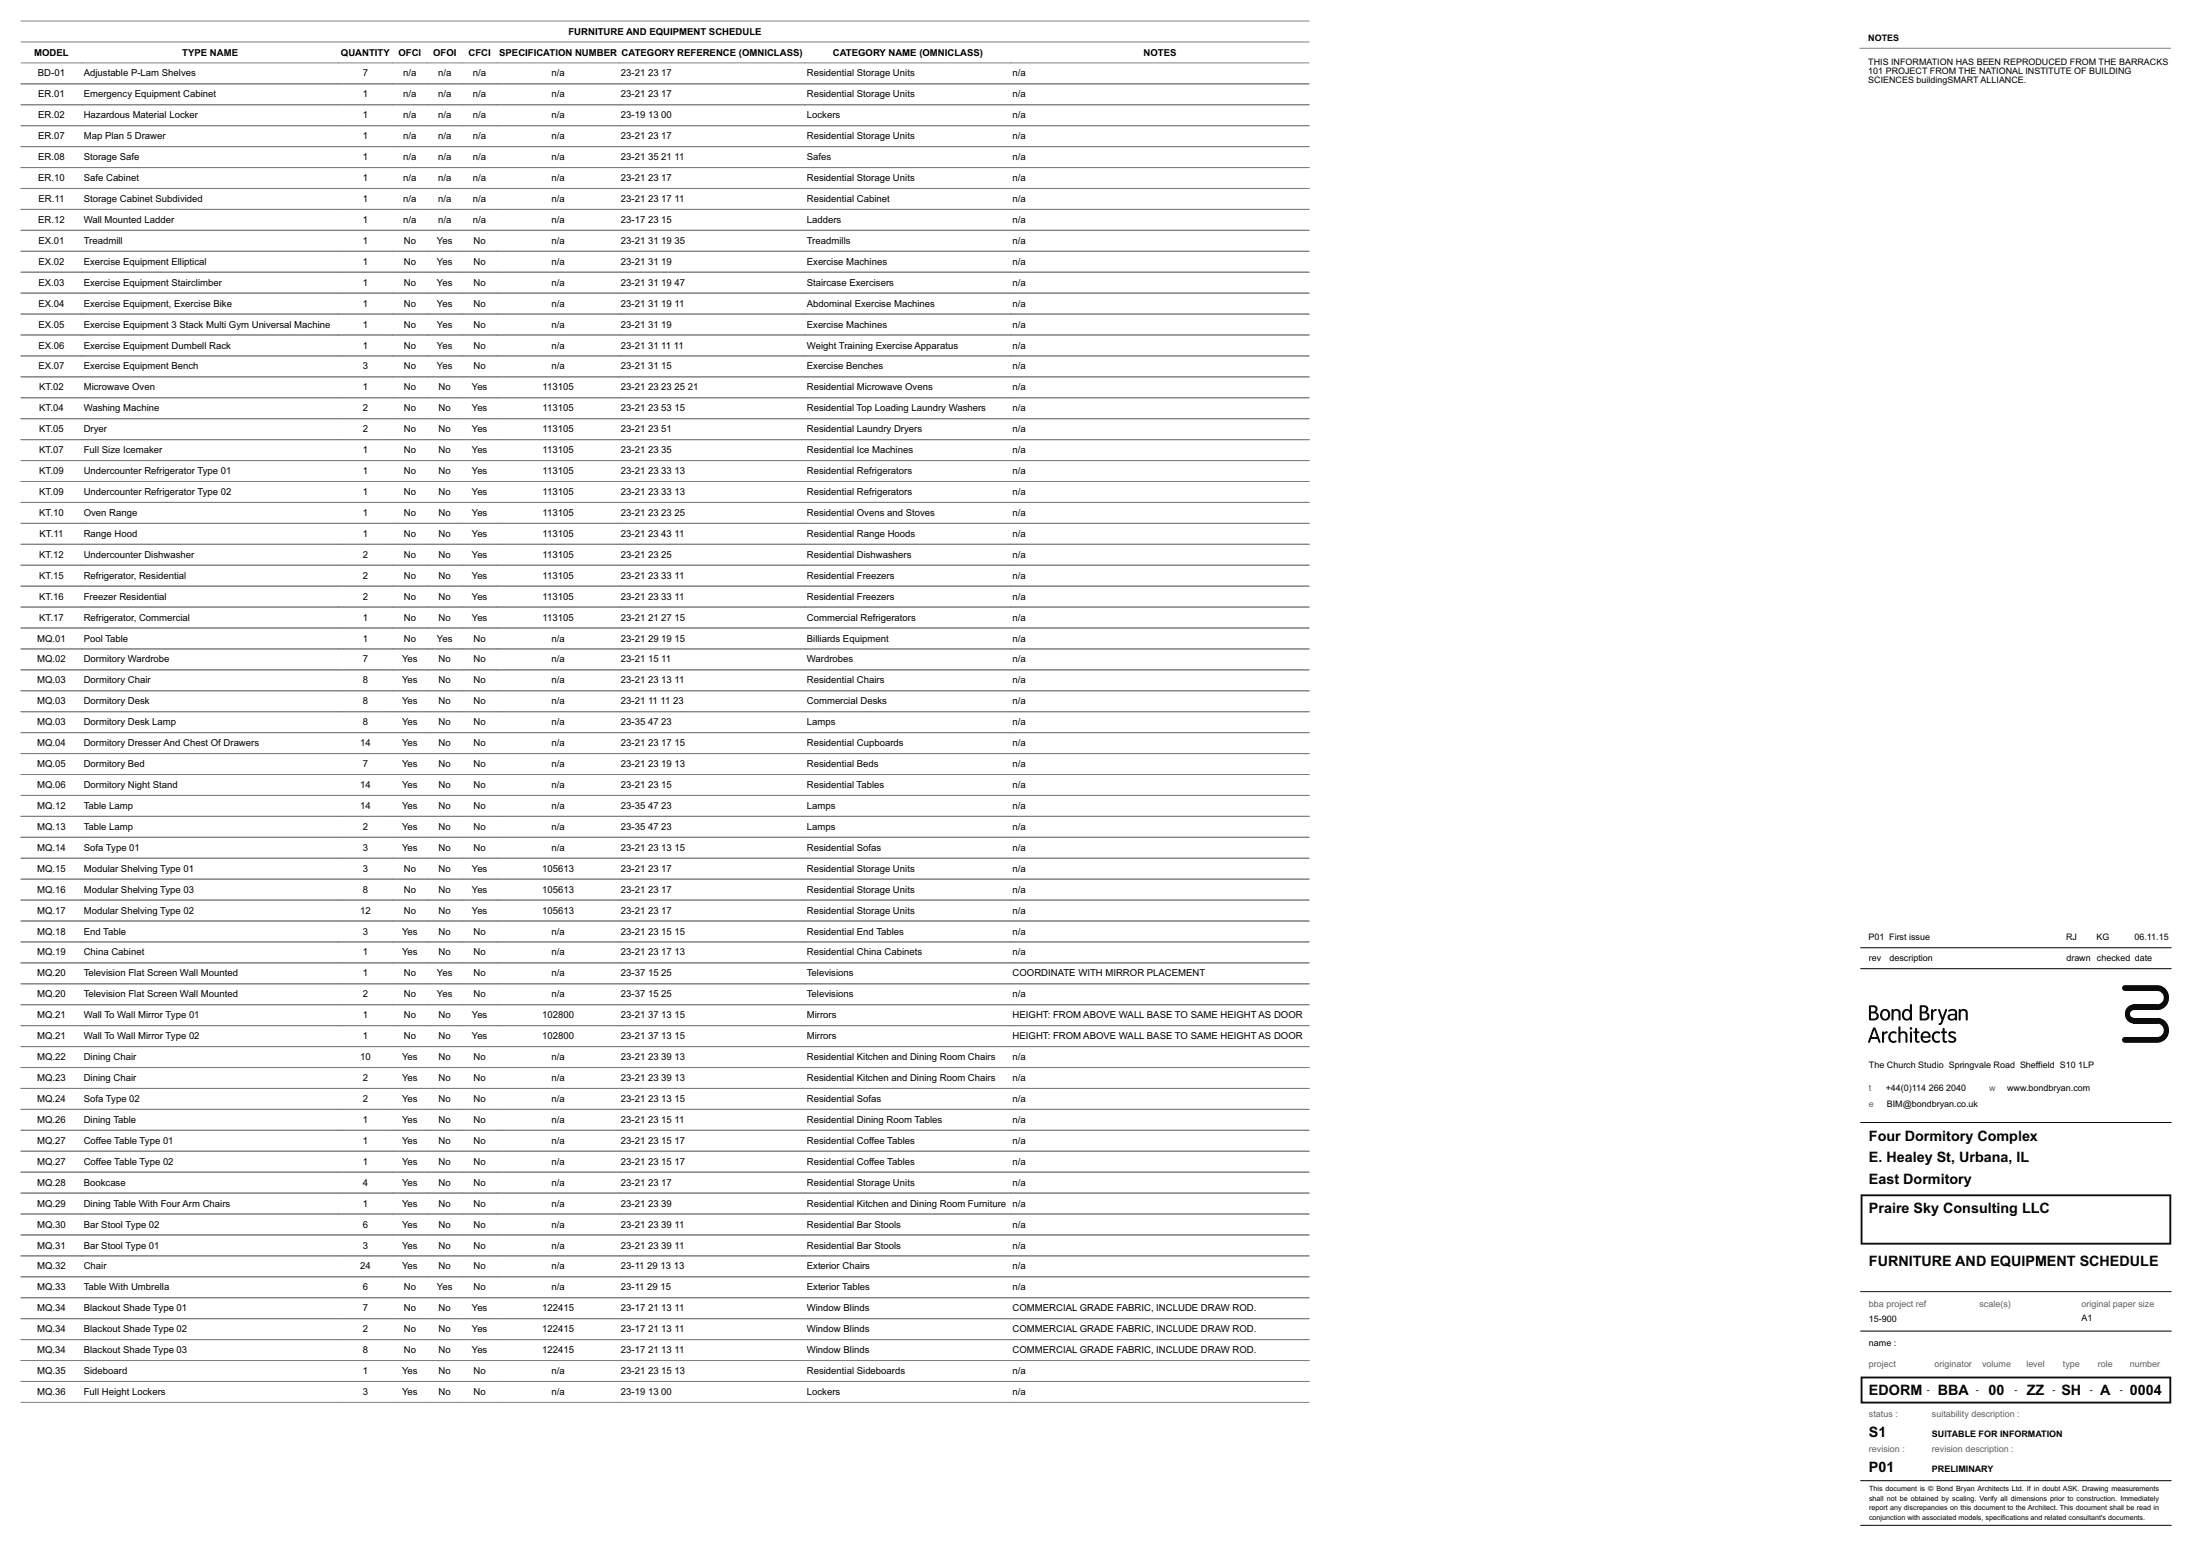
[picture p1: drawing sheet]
<svg xmlns="http://www.w3.org/2000/svg" width="841mm" height="594mm" viewBox="0 0 841 594" stroke-linecap="round" stroke-linejoin="round" font-family="sans-serif">
<g fill="#000">
<path d="M811.7 376.7l13.2-.1v2.2h-12.7a1.11 1.11 0 0 1-1-.9 1.11 1.11 0 0 1 .5-1.2z" fill-rule="evenodd"/>
<path d="M824.9 376.6a4.8 4.8 0 0 1 4.3 4.7 4.8 4.8 0 0 1-4.3 4.8v-2.2a2.59 2.59 0 0 0 2.3-2.6 2.59 2.59 0 0 0-2.3-2.5z" fill-rule="evenodd"/>
<path d="M714.5 384.4l1.8-.1 .9 .3 .5 .9-.2 1.1a.31 .31 0 0 0-.4 .3 .31 .31 0 0 0 .4 .2l.7 1.1-.5 1.4-1.1 .4-2-.1zM715.2 385l.1 1.7 1.4-.3 .3-.6-.3-.6zM715.2 387.4l.1 1.9h1.3l.6-.3 .2-.7-.3-.7z" fill-rule="evenodd"/>
<path d="M716.1 392.9l.5-.2 .4 .4 1.8 4.9-.1 .6-.5-.1-.6-1.4h-2.3l-.5 1.4-.7-.1zM716.5 393.7l-1 2.7h1.9z" fill-rule="evenodd"/>
<path d="M719.6 394.3h.4l.3 .5 .7-.6 .6 .3-.1 .4-1.3 .7v2.6l-.3 .4-.4-.4z" fill-rule="evenodd"/>
<path d="M719.4 386.2a2.16 2.16 0 0 1 3.1 .9 2.16 2.16 0 0 1-1.4 3 2.24 2.24 0 0 1-2.3-1.4 2.24 2.24 0 0 1 .6-2.5zM719.9 386.6l-.4 1 .1 1.1 .6 .6 .8 .1 .7-.9-.1-1.4-.7-.7z" fill-rule="evenodd"/>
<path d="M723.2 385.8l.5-.1 .1 .5 .6-.5h.9l1 .6 .2 .9-.1 2.8-.6-.2-.1-2.9-.9-.6-.9 .7-.1 2.9-.6 .1z" fill-rule="evenodd"/>
<path d="M722.5 394.8l1.2-.6 1.3 .4-.3 .5-1.3-.1-.7 .9v1l.4 .7 1.9 .3-.2 .5-1 .2a2.27 2.27 0 0 1-1.9-1.5 2.27 2.27 0 0 1 .6-2.3z" fill-rule="evenodd"/>
<path d="M725.8 392.4l.7 .2v2.1l1.3-.5 1.2 .8 .2 3.1-.2 .5-.6-.3-.1-2.9-.8-.5-.9 .5-.1 2.9-.3 .3-.4-.2z" fill-rule="evenodd"/>
<path d="M727.7 386.2l1.3-.5 1.1 .5v-2.2l.3-.2 .4 .1v5.9l-.5 .3-.2-.6-1.1 .6a2.31 2.31 0 0 1-1.9-1.6 2.31 2.31 0 0 1 .6-2.3zM728.3 386.6l-.4 .9 .1 1.2 .5 .6 .8 .1 .7-.9v-1.4l-.7-.7z" fill-rule="evenodd"/>
<path d="M730.2 394.3l.5-.1 .2 .4v3.6l-.4 .4-.4-.4z" fill-rule="evenodd"/>
<path d="M732.2 393l.6 .1 .1 1.1 .9 .3-.2 .4-.7 .1v2.7l1 .4-.4 .5-1-.1-.4-.6v-3l-.7-.3 .7-.4z" fill-rule="evenodd"/>
<path d="M734 384.4l1.6-.1 1 .3 .5 .9-.2 1.1a.31 .31 0 0 0-.4 .3 .31 .31 0 0 0 .4 .2l.7 1.2-.5 1.3-1.1 .4-2-.1zM734.6 385v1.7l1.5-.3 .2-.6-.2-.6zM734.6 387.4l.1 1.9h1.3l.6-.3 .2-.7-.3-.7z" fill-rule="evenodd"/>
<path d="M734.9 394.7a1.77 1.77 0 0 1 2.3-.3 1.77 1.77 0 0 1 .5 2.3h-2.7l.3 .8 .6 .4 2-.4-.2 .6-1 .5a2.25 2.25 0 0 1-2.4-1.3 2.25 2.25 0 0 1 .6-2.6zM735.4 395.1l-.4 1h2.2l-.6-1.2-.6-.1z" fill-rule="evenodd"/>
<path d="M738.3 385.8h.5l.2 .5 .8-.6 .6 .3-.2 .4-1.2 .6v2.7l-.4 .4-.4-.4z" fill-rule="evenodd"/>
<path d="M739.1 394.8l1.2-.6 1.3 .4-.2 .5-1.4-.1-.6 .9-.1 1 .5 .7 1.8 .3-.2 .5-.9 .2a2.27 2.27 0 0 1-1.9-1.5 2.27 2.27 0 0 1 .5-2.3z" fill-rule="evenodd"/>
<path d="M740.9 385.8l.7 .1 1 2.9 1-2.9 .4-.2 .3 .3-1.8 5.1-.9 .7-.4-.1-.1-.4 .7-.4 .4-1.1z" fill-rule="evenodd"/>
<path d="M742.7 393l.6 .1 .1 1.1 .9 .3-.1 .4-.8 .1v2.7l1 .4-.4 .5-.9-.1-.5-.6v-3l-.6-.3 .6-.4z" fill-rule="evenodd"/>
<path d="M745.1 394.6l1.3-.4 1.3 .6-.3 .4-1.2-.4-.6 .5a.93 .93 0 0 0 1.1 .8 1.36 1.36 0 0 1 .9 1.9 1.36 1.36 0 0 1-2 .6l-.7-.3-.1-.6 1.6 .3 .6-.5a.92 .92 0 0 0-1.1-.9 1.18 1.18 0 0 1-1-.8 1.18 1.18 0 0 1 .2-1.2z" fill-rule="evenodd"/>
<path d="M744.9 386.1l1.6-.4 1.4 .5 .2 .8-.1 3h-.5l-.2-.4-.6 .4-1 .1-.9-.5-.3-.9 .4-.8 2.5-.4-.4-1-.9-.2-1.1 .4zM745.5 388.3l-.1 .9 .9 .3 .8-.5 .3-.9z" fill-rule="evenodd"/>
<path d="M748.9 385.8l.4-.1 .2 .5 .6-.5h.8l1 .6 .3 .9-.1 2.8-.7-.2v-2.9l-.9-.6-.9 .7-.1 2.9-.7 .1z" fill-rule="evenodd"/>
<path d="M811.7 396.6l13.2-.2v2.2h-12.7a1.11 1.11 0 0 1-1-.8 1.11 1.11 0 0 1 .5-1.2z" fill-rule="evenodd"/>
<path d="M815.7 389h9.2v2.3h-9.2z" fill-rule="evenodd"/>
<path d="M815.7 383.9h9.2v2.2h-9.2z" fill-rule="evenodd"/>
<path d="M813.2 385l.7-.6 1.8-.5v2.2a1.46 1.46 0 0 0-1.5 1.5 1.46 1.46 0 0 0 1.5 1.4v2.3a3.7 3.7 0 0 1-3.2-2.4 3.7 3.7 0 0 1 .7-3.9z" fill-rule="evenodd"/>
<path d="M824.9 389a4.8 4.8 0 0 1 4.3 4.8 4.8 4.8 0 0 1-4.3 4.8v-2.2a2.59 2.59 0 0 0 2.3-2.6 2.59 2.59 0 0 0-2.3-2.5z" fill-rule="evenodd"/>
<path d="M711.3 456.5h118.7v19.2h-118.7zM712 457.2v17.8h117.3v-17.8z" fill-rule="evenodd"/>
<path d="M711.3 526.2h118.7v10.3h-118.7zM712 526.9v8.9h117.3v-8.9z" fill-rule="evenodd"/>
<circle cx="730.5" cy="393.1" r=".48"/>
</g>
<g fill="#fff">
<path d="M714.4 479.1h113.3v6.3h-113.3z" fill-rule="evenodd"/>
<path d="M714.4 458.9h96.4v6.2h-96.4z" fill-rule="evenodd"/>
<path d="M714.4 431.1h113.3v6.3h-113.3z" fill-rule="evenodd"/>
<path d="M714.5 567.6h110.8v14.4h-110.8z" fill-rule="evenodd"/>
<path d="M714.4 405.2h86.1v3.9h-86.1z" fill-rule="evenodd"/>
<path d="M720.9 414h30.7v3.9h-30.7z" fill-rule="evenodd"/>
<path d="M721.3 419.9h93.1v3.9h-93.1z" fill-rule="evenodd"/>
<path d="M714.4 414h1v3.9h-1z" fill-rule="evenodd"/>
<path d="M767.3 414h32.8v3.9h-32.8z" fill-rule="evenodd"/>
<path d="M714.4 496.3h22v4h-22z" fill-rule="evenodd"/>
<path d="M760.4 414h2.5v3.9h-2.5z" fill-rule="evenodd"/>
<path d="M714.4 419.9h2v3.9h-2z" fill-rule="evenodd"/>
<path d="M714.4 511.4h10.5v3.9h-10.5z" fill-rule="evenodd"/>
<path d="M738.5 551.9h31.3v4h-31.3z" fill-rule="evenodd"/>
<path d="M738.5 538.5h33.6v3.9h-33.6z" fill-rule="evenodd"/>
<path d="M714.4 538.5h11.1v3.9h-11.1z" fill-rule="evenodd"/>
<path d="M714.4 551.9h13.8v4h-13.8z" fill-rule="evenodd"/>
<path d="M714.4 439.4h113.3v6.2h-113.3z" fill-rule="evenodd"/>
<path d="M714.4 447.6h113.3v6.3h-113.3z" fill-rule="evenodd"/>
<path d="M714.4 519.3h10.3v3.9h-10.3z" fill-rule="evenodd"/>
<path d="M739.5 519.3h14.3v3.9h-14.3z" fill-rule="evenodd"/>
<path d="M757.7 519.3h11.1v3.9h-11.1z" fill-rule="evenodd"/>
<path d="M774.6 519.3h7.1v3.9h-7.1z" fill-rule="evenodd"/>
<path d="M788.6 519.3h6.5v3.9h-6.5z" fill-rule="evenodd"/>
<path d="M814.1 519.3h11.7v3.9h-11.7z" fill-rule="evenodd"/>
<path d="M802 519.3h5.7v3.9h-5.7z" fill-rule="evenodd"/>
</g>
<path d="M711 18.4h118.7" fill="none" stroke="#7f7f7f" stroke-width=".38"/>
<path d="M711.3 370.3h118.7M711.3 362.3h118.7M711.3 429.1h118.7M711.3 493.7h118.7M711.3 508.8h118.7M711.3 566h118.7M711.3 583h118.7" fill="none" stroke="#000" stroke-width=".38"/>
<g fill="#fff">
<path d="M714.2 12.4h11.8v3.9h-11.8z" fill-rule="evenodd"/>
<path d="M714.2 21.8h114.7v10.6h-114.7z" fill-rule="evenodd"/>
<path d="M756.7 496.3h12v4h-12z" fill-rule="evenodd"/>
<path d="M714.4 502.3h10.7v3.9h-10.7z" fill-rule="evenodd"/>
<path d="M756.7 502.3h37.3v3.5h-37.3z" fill-rule="evenodd"/>
<path d="M814.1 528.2h12.2v6.3h-12.2z" fill-rule="evenodd"/>
<path d="M795.7 496.3h27.9v4h-27.9z" fill-rule="evenodd"/>
<path d="M740.7 528.2h11.9v6.3h-11.9z" fill-rule="evenodd"/>
<path d="M760.2 528.2h6.1v6.3h-6.1z" fill-rule="evenodd"/>
<path d="M774.8 528.2h6.7v6.3h-6.7z" fill-rule="evenodd"/>
<path d="M788 528.2h7.6v6.3h-7.6z" fill-rule="evenodd"/>
<path d="M714.4 544.2h6.8v6.3h-6.8z" fill-rule="evenodd"/>
<path d="M802.9 528.2h3.9v6.3h-3.9z" fill-rule="evenodd"/>
<path d="M795.7 502.3h4.2v3.5h-4.2z" fill-rule="evenodd"/>
<path d="M714.4 528.2h20.5v6.3h-20.5z" fill-rule="evenodd"/>
<path d="M714.4 364.5h4.8v3.5h-4.8z" fill-rule="evenodd"/>
<path d="M816.1 364.5h6.6v3.5h-6.6z" fill-rule="evenodd"/>
<path d="M722.3 364.5h65.1v3.5h-65.1z" fill-rule="evenodd"/>
<path d="M789.9 364.5h9.4v3.5h-9.4z" fill-rule="evenodd"/>
<path d="M801.6 364.5h12.8v3.5h-12.8z" fill-rule="evenodd"/>
<path d="M755.3 529.4h1.1v3.9h-1.1z" fill-rule="evenodd"/>
<path d="M784.6 529.4h1.1v3.9h-1.1z" fill-rule="evenodd"/>
<path d="M810.4 529.4h1.1v3.9h-1.1z" fill-rule="evenodd"/>
<path d="M798.8 529.4h1.2v3.9h-1.2z" fill-rule="evenodd"/>
<path d="M770.1 529.4h1.1v3.9h-1.1z" fill-rule="evenodd"/>
<path d="M736.5 529.4h1.2v3.9h-1.2z" fill-rule="evenodd"/>
</g>
<g fill="none" stroke="#7f7f7f" stroke-width=".38">
<path d="M8 16h492.4M8 8h492.4M8 24h492.4M8 32h492.4M8 40h492.4M8 48h492.4M8 56h492.4M8 64h492.4M8 72h492.4M8 80h492.4M8 88h492.4M8 96h492.4"/>
<path d="M8 104h492.4M8 112h492.4M8 120h492.4M8 128h492.4M8 136h492.4M8 144h492.4M8 152h492.4M8 160h492.4M8 168h492.4M8 176h492.4M8 184h492.4M8 192h492.4"/>
<path d="M8 200h492.4M8 208h492.4M8 216h492.4M8 224h492.4M8 232h492.4M8 240h492.4M8 248h492.4M8 256h492.4M8 264h492.4M8 272h492.4M8 280h492.4M8 288h492.4"/>
<path d="M8 296h492.4M8 304h492.4M8 312h492.4M8 320h492.4M8 328h492.4M8 336h492.4M8 344h492.4M8 352h492.4M8 360h492.4M8 368h492.4M8 376h492.4M8 384h492.4"/>
<path d="M8 392h492.4M8 400h492.4M8 408h492.4M8 416h492.4M8 424h492.4M8 432h492.4M8 440h492.4M8 448h492.4M8 456h492.4M8 464h492.4M8 472h492.4M8 480h492.4"/>
<path d="M8 488h492.4M8 496h492.4M8 504h492.4M8 512h492.4M8 520h492.4M8 528h492.4M8 536h492.4"/>
</g>
<g fill="#fff">
<path d="M714.3 356.5h6.1v3.5h-6.1z" fill-rule="evenodd"/>
<path d="M816 356.5h13v3.5h-13z" fill-rule="evenodd"/>
<path d="M722.2 356.5h65.1v3.5h-65.1z" fill-rule="evenodd"/>
<path d="M789.8 356.5h4.2v3.5h-4.2z" fill-rule="evenodd"/>
<path d="M801.5 356.5h4.9v3.5h-4.9z" fill-rule="evenodd"/>
</g>
<g font-size="5.5">
<text x="714.4" y="436">Four Dormitory Complex</text>
<text x="714.4" y="444.3">E. Healey St, Urbana, IL</text>
<text x="714.4" y="452.6">East Dormitory</text>
<text x="714.4" y="463.8">Praire Sky Consulting LLC</text>
<text x="714.4" y="484.1">FURNITURE AND EQUIPMENT SCHEDULE</text>
<text x="714.4" y="533.1">EDORM</text>
<text x="740.7" y="533.1">BBA</text>
<text x="760.2" y="533.1">00</text>
<text x="774.8" y="533.1">ZZ</text>
<text x="788" y="533.1">SH</text>
<text x="802.9" y="533.1">A</text>
<text x="814.1" y="533.1">0004</text>
<text x="714.4" y="549.1">S1</text>
<text x="714.4" y="562.6">P01</text>
</g>
<g font-size="3.7">
<text x="217.3" y="13.2">FURNITURE AND EQUIPMENT SCHEDULE</text>
<text x="13.1" y="21.2">MODEL</text>
<text x="69.7" y="21.2">TYPE NAME</text>
<text x="130.3" y="21.2">QUANTITY</text>
<text x="152.3" y="21.2">OFCI</text>
<text x="165.5" y="21.2">OFOI</text>
<text x="179.1" y="21.2">CFCI</text>
<text x="190.8" y="21.2">SPECIFICATION NUMBER CATEGORY REFERENCE (OMNICLASS)</text>
<text x="318.4" y="21.2">CATEGORY NAME (OMNICLASS)</text>
<text x="437.1" y="21.2">NOTES</text>
<text x="14.5" y="29.2">BD-01</text>
<text x="32" y="29.2">Adjustable P-Lam Shelves</text>
<text x="138.7" y="29.2">7</text>
<text x="154.1" y="29.2">n/a</text>
<text x="167.5" y="29.2">n/a</text>
<text x="180.8" y="29.2">n/a</text>
<text x="210.8" y="29.2">n/a</text>
<text x="237.4" y="29.2">23-21</text>
<text x="247.7" y="29.2">23</text>
<text x="252.8" y="29.2">17</text>
<text x="308.4" y="29.2">Residential Storage Units</text>
<text x="387.1" y="29.2">n/a</text>
<text x="14.6" y="37.2">ER.01</text>
<text x="32" y="37.2">Emergency Equipment Cabinet</text>
<text x="138.7" y="37.2">1</text>
<text x="154.1" y="37.2">n/a</text>
<text x="167.5" y="37.2">n/a</text>
<text x="180.8" y="37.2">n/a</text>
<text x="210.8" y="37.2">n/a</text>
<text x="237.4" y="37.2">23-21</text>
<text x="247.7" y="37.2">23</text>
<text x="252.8" y="37.2">17</text>
<text x="308.4" y="37.2">Residential Storage Units</text>
<text x="387.1" y="37.2">n/a</text>
<text x="14.6" y="45.2">ER.02</text>
<text x="32" y="45.2">Hazardous Material Locker</text>
<text x="138.7" y="45.2">1</text>
<text x="154.1" y="45.2">n/a</text>
<text x="167.5" y="45.2">n/a</text>
<text x="180.8" y="45.2">n/a</text>
<text x="210.8" y="45.2">n/a</text>
<text x="237.4" y="45.2">23-19</text>
<text x="247.7" y="45.2">13</text>
<text x="252.8" y="45.2">00</text>
<text x="308.4" y="45.2">Lockers</text>
<text x="387.1" y="45.2">n/a</text>
<text x="14.6" y="53.2">ER.07</text>
<text x="32" y="53.2">Map Plan 5 Drawer</text>
<text x="138.7" y="53.2">1</text>
<text x="154.1" y="53.2">n/a</text>
<text x="167.5" y="53.2">n/a</text>
<text x="180.8" y="53.2">n/a</text>
<text x="210.8" y="53.2">n/a</text>
<text x="237.4" y="53.2">23-21</text>
<text x="247.7" y="53.2">23</text>
<text x="252.8" y="53.2">17</text>
<text x="308.4" y="53.2">Residential Storage Units</text>
<text x="387.1" y="53.2">n/a</text>
<text x="14.6" y="61.2">ER.08</text>
<text x="32" y="61.2">Storage Safe</text>
<text x="138.7" y="61.2">1</text>
<text x="154.1" y="61.2">n/a</text>
<text x="167.5" y="61.2">n/a</text>
<text x="180.8" y="61.2">n/a</text>
<text x="210.8" y="61.2">n/a</text>
<text x="237.4" y="61.2">23-21</text>
<text x="247.7" y="61.2">35</text>
<text x="252.8" y="61.2">21</text>
<text x="257.9" y="61.2">11</text>
<text x="308.4" y="61.2">Safes</text>
<text x="387.1" y="61.2">n/a</text>
<text x="14.6" y="69.2">ER.10</text>
<text x="32" y="69.2">Safe Cabinet</text>
<text x="138.7" y="69.2">1</text>
<text x="154.1" y="69.2">n/a</text>
<text x="167.5" y="69.2">n/a</text>
<text x="180.8" y="69.2">n/a</text>
<text x="210.8" y="69.2">n/a</text>
<text x="237.4" y="69.2">23-21</text>
<text x="247.7" y="69.2">23</text>
<text x="252.8" y="69.2">17</text>
<text x="308.4" y="69.2">Residential Storage Units</text>
<text x="387.1" y="69.2">n/a</text>
<text x="14.7" y="77.2">ER.11</text>
<text x="32" y="77.2">Storage Cabinet Subdivided</text>
<text x="138.7" y="77.2">1</text>
<text x="154.1" y="77.2">n/a</text>
<text x="167.5" y="77.2">n/a</text>
<text x="180.8" y="77.2">n/a</text>
<text x="210.8" y="77.2">n/a</text>
<text x="237.4" y="77.2">23-21</text>
<text x="247.7" y="77.2">23</text>
<text x="252.8" y="77.2">17</text>
<text x="257.9" y="77.2">11</text>
<text x="308.4" y="77.2">Residential Cabinet</text>
<text x="387.1" y="77.2">n/a</text>
<text x="14.6" y="85.2">ER.12</text>
<text x="32" y="85.2">Wall Mounted Ladder</text>
<text x="138.7" y="85.2">1</text>
<text x="154.1" y="85.2">n/a</text>
<text x="167.5" y="85.2">n/a</text>
<text x="180.8" y="85.2">n/a</text>
<text x="210.8" y="85.2">n/a</text>
<text x="237.4" y="85.2">23-17</text>
<text x="247.7" y="85.2">23</text>
<text x="252.8" y="85.2">15</text>
<text x="308.4" y="85.2">Ladders</text>
<text x="387.1" y="85.2">n/a</text>
<text x="14.7" y="93.2">EX.01</text>
<text x="32" y="93.2">Treadmill</text>
<text x="138.7" y="93.2">1</text>
<text x="154.3" y="93.2">No</text>
<text x="167" y="93.2">Yes</text>
<text x="181" y="93.2">No</text>
<text x="210.8" y="93.2">n/a</text>
<text x="237.4" y="93.2">23-21</text>
<text x="247.7" y="93.2">31</text>
<text x="252.8" y="93.2">19</text>
<text x="257.9" y="93.2">35</text>
<text x="308.4" y="93.2">Treadmills</text>
<text x="387.1" y="93.2">n/a</text>
<text x="14.7" y="101.2">EX.02</text>
<text x="32" y="101.2">Exercise Equipment Elliptical</text>
<text x="138.7" y="101.2">1</text>
<text x="154.3" y="101.2">No</text>
<text x="167" y="101.2">Yes</text>
<text x="181" y="101.2">No</text>
<text x="210.8" y="101.2">n/a</text>
<text x="237.4" y="101.2">23-21</text>
<text x="247.7" y="101.2">31</text>
<text x="252.8" y="101.2">19</text>
<text x="308.4" y="101.2">Exercise Machines</text>
<text x="387.1" y="101.2">n/a</text>
<text x="14.7" y="109.2">EX.03</text>
<text x="32" y="109.2">Exercise Equipment Stairclimber</text>
<text x="138.7" y="109.2">1</text>
<text x="154.3" y="109.2">No</text>
<text x="167" y="109.2">Yes</text>
<text x="181" y="109.2">No</text>
<text x="210.8" y="109.2">n/a</text>
<text x="237.4" y="109.2">23-21</text>
<text x="247.7" y="109.2">31</text>
<text x="252.8" y="109.2">19</text>
<text x="257.9" y="109.2">47</text>
<text x="308.4" y="109.2">Staircase Exercisers</text>
<text x="387.1" y="109.2">n/a</text>
<text x="14.7" y="117.2">EX.04</text>
<text x="32" y="117.2">Exercise Equipment, Exercise Bike</text>
<text x="138.7" y="117.2">1</text>
<text x="154.3" y="117.2">No</text>
<text x="167" y="117.2">Yes</text>
<text x="181" y="117.2">No</text>
<text x="210.8" y="117.2">n/a</text>
<text x="237.4" y="117.2">23-21</text>
<text x="247.7" y="117.2">31</text>
<text x="252.8" y="117.2">19</text>
<text x="257.9" y="117.2">11</text>
<text x="308.4" y="117.2">Abdominal Exercise Machines</text>
<text x="387.1" y="117.2">n/a</text>
<text x="14.7" y="125.2">EX.05</text>
<text x="32" y="125.2">Exercise Equipment 3 Stack Multi Gym Universal Machine</text>
<text x="138.7" y="125.2">1</text>
<text x="154.3" y="125.2">No</text>
<text x="167" y="125.2">Yes</text>
<text x="181" y="125.2">No</text>
<text x="210.8" y="125.2">n/a</text>
<text x="237.4" y="125.2">23-21</text>
<text x="247.7" y="125.2">31</text>
<text x="252.8" y="125.2">19</text>
<text x="308.4" y="125.2">Exercise Machines</text>
<text x="387.1" y="125.2">n/a</text>
<text x="14.7" y="133.2">EX.06</text>
<text x="32" y="133.2">Exercise Equipment Dumbell Rack</text>
<text x="138.7" y="133.2">1</text>
<text x="154.3" y="133.2">No</text>
<text x="167" y="133.2">Yes</text>
<text x="181" y="133.2">No</text>
<text x="210.8" y="133.2">n/a</text>
<text x="237.4" y="133.2">23-21</text>
<text x="247.7" y="133.2">31</text>
<text x="252.8" y="133.2">11</text>
<text x="257.6" y="133.2">11</text>
<text x="308.4" y="133.2">Weight Training Exercise Apparatus</text>
<text x="387.1" y="133.2">n/a</text>
<text x="14.7" y="141.2">EX.07</text>
<text x="32" y="141.2">Exercise Equipment Bench</text>
<text x="138.7" y="141.2">3</text>
<text x="154.3" y="141.2">No</text>
<text x="167" y="141.2">Yes</text>
<text x="181" y="141.2">No</text>
<text x="210.8" y="141.2">n/a</text>
<text x="237.4" y="141.2">23-21</text>
<text x="247.7" y="141.2">31</text>
<text x="252.8" y="141.2">15</text>
<text x="308.4" y="141.2">Exercise Benches</text>
<text x="387.1" y="141.2">n/a</text>
<text x="15" y="149.2">KT.02</text>
<text x="32" y="149.2">Microwave Oven</text>
<text x="138.7" y="149.2">1</text>
<text x="154.3" y="149.2">No</text>
<text x="167.7" y="149.2">No</text>
<text x="180.4" y="149.2">Yes</text>
<text x="207.4" y="149.2">113105</text>
<text x="237.4" y="149.2">23-21</text>
<text x="247.7" y="149.2">23</text>
<text x="252.8" y="149.2">23</text>
<text x="257.9" y="149.2">25</text>
<text x="263" y="149.2">21</text>
<text x="308.4" y="149.2">Residential Microwave Ovens</text>
<text x="387.1" y="149.2">n/a</text>
<text x="15" y="157.2">KT.04</text>
<text x="32" y="157.2">Washing Machine</text>
<text x="138.7" y="157.2">2</text>
<text x="154.3" y="157.2">No</text>
<text x="167.7" y="157.2">No</text>
<text x="180.4" y="157.2">Yes</text>
<text x="207.4" y="157.2">113105</text>
<text x="237.4" y="157.2">23-21</text>
<text x="247.7" y="157.2">23</text>
<text x="252.8" y="157.2">53</text>
<text x="257.9" y="157.2">15</text>
<text x="308.4" y="157.2">Residential Top Loading Laundry Washers</text>
<text x="387.1" y="157.2">n/a</text>
<text x="15" y="165.2">KT.05</text>
<text x="32" y="165.2">Dryer</text>
<text x="138.7" y="165.2">2</text>
<text x="154.3" y="165.2">No</text>
<text x="167.7" y="165.2">No</text>
<text x="180.4" y="165.2">Yes</text>
<text x="207.4" y="165.2">113105</text>
<text x="237.4" y="165.2">23-21</text>
<text x="247.7" y="165.2">23</text>
<text x="252.8" y="165.2">51</text>
<text x="308.4" y="165.2">Residential Laundry Dryers</text>
<text x="387.1" y="165.2">n/a</text>
<text x="15" y="173.2">KT.07</text>
<text x="32" y="173.2">Full Size Icemaker</text>
<text x="138.7" y="173.2">1</text>
<text x="154.3" y="173.2">No</text>
<text x="167.7" y="173.2">No</text>
<text x="180.4" y="173.2">Yes</text>
<text x="207.4" y="173.2">113105</text>
<text x="237.4" y="173.2">23-21</text>
<text x="247.7" y="173.2">23</text>
<text x="252.8" y="173.2">35</text>
<text x="308.4" y="173.2">Residential Ice Machines</text>
<text x="387.1" y="173.2">n/a</text>
<text x="15" y="181.2">KT.09</text>
<text x="32" y="181.2">Undercounter Refrigerator Type 01</text>
<text x="138.7" y="181.2">1</text>
<text x="154.3" y="181.2">No</text>
<text x="167.7" y="181.2">No</text>
<text x="180.4" y="181.2">Yes</text>
<text x="207.4" y="181.2">113105</text>
<text x="237.4" y="181.2">23-21</text>
<text x="247.7" y="181.2">23</text>
<text x="252.8" y="181.2">33</text>
<text x="257.9" y="181.2">13</text>
<text x="308.4" y="181.2">Residential Refrigerators</text>
<text x="387.1" y="181.2">n/a</text>
<text x="15" y="189.2">KT.09</text>
<text x="32" y="189.2">Undercounter Refrigerator Type 02</text>
<text x="138.7" y="189.2">1</text>
<text x="154.3" y="189.2">No</text>
<text x="167.7" y="189.2">No</text>
<text x="180.4" y="189.2">Yes</text>
<text x="207.4" y="189.2">113105</text>
<text x="237.4" y="189.2">23-21</text>
<text x="247.7" y="189.2">23</text>
<text x="252.8" y="189.2">33</text>
<text x="257.9" y="189.2">13</text>
<text x="308.4" y="189.2">Residential Refrigerators</text>
<text x="387.1" y="189.2">n/a</text>
<text x="15" y="197.2">KT.10</text>
<text x="32" y="197.2">Oven Range</text>
<text x="138.7" y="197.2">1</text>
<text x="154.3" y="197.2">No</text>
<text x="167.7" y="197.2">No</text>
<text x="180.4" y="197.2">Yes</text>
<text x="207.4" y="197.2">113105</text>
<text x="237.4" y="197.2">23-21</text>
<text x="247.7" y="197.2">23</text>
<text x="252.8" y="197.2">23</text>
<text x="257.9" y="197.2">25</text>
<text x="308.4" y="197.2">Residential Ovens and Stoves</text>
<text x="387.1" y="197.2">n/a</text>
<text x="15.1" y="205.2">KT.11</text>
<text x="32" y="205.2">Range Hood</text>
<text x="138.7" y="205.2">1</text>
<text x="154.3" y="205.2">No</text>
<text x="167.7" y="205.2">No</text>
<text x="180.4" y="205.2">Yes</text>
<text x="207.4" y="205.2">113105</text>
<text x="237.4" y="205.2">23-21</text>
<text x="247.7" y="205.2">23</text>
<text x="252.8" y="205.2">43</text>
<text x="257.9" y="205.2">11</text>
<text x="308.4" y="205.2">Residential Range Hoods</text>
<text x="387.1" y="205.2">n/a</text>
<text x="15" y="213.2">KT.12</text>
<text x="32" y="213.2">Undercounter Dishwasher</text>
<text x="138.7" y="213.2">2</text>
<text x="154.3" y="213.2">No</text>
<text x="167.7" y="213.2">No</text>
<text x="180.4" y="213.2">Yes</text>
<text x="207.4" y="213.2">113105</text>
<text x="237.4" y="213.2">23-21</text>
<text x="247.7" y="213.2">23</text>
<text x="252.8" y="213.2">25</text>
<text x="308.4" y="213.2">Residential Dishwashers</text>
<text x="387.1" y="213.2">n/a</text>
<text x="15" y="221.2">KT.15</text>
<text x="32" y="221.2">Refrigerator, Residential</text>
<text x="138.7" y="221.2">2</text>
<text x="154.3" y="221.2">No</text>
<text x="167.7" y="221.2">No</text>
<text x="180.4" y="221.2">Yes</text>
<text x="207.4" y="221.2">113105</text>
<text x="237.4" y="221.2">23-21</text>
<text x="247.7" y="221.2">23</text>
<text x="252.8" y="221.2">33</text>
<text x="257.9" y="221.2">11</text>
<text x="308.4" y="221.2">Residential Freezers</text>
<text x="387.1" y="221.2">n/a</text>
<text x="15" y="229.2">KT.16</text>
<text x="32" y="229.2">Freezer Residential</text>
<text x="138.7" y="229.2">2</text>
<text x="154.3" y="229.2">No</text>
<text x="167.7" y="229.2">No</text>
<text x="180.4" y="229.2">Yes</text>
<text x="207.4" y="229.2">113105</text>
<text x="237.4" y="229.2">23-21</text>
<text x="247.7" y="229.2">23</text>
<text x="252.8" y="229.2">33</text>
<text x="257.9" y="229.2">11</text>
<text x="308.4" y="229.2">Residential Freezers</text>
<text x="387.1" y="229.2">n/a</text>
<text x="15" y="237.2">KT.17</text>
<text x="32" y="237.2">Refrigerator, Commercial</text>
<text x="138.7" y="237.2">1</text>
<text x="154.3" y="237.2">No</text>
<text x="167.7" y="237.2">No</text>
<text x="180.4" y="237.2">Yes</text>
<text x="207.4" y="237.2">113105</text>
<text x="237.4" y="237.2">23-21</text>
<text x="247.7" y="237.2">21</text>
<text x="252.8" y="237.2">27</text>
<text x="257.9" y="237.2">15</text>
<text x="308.4" y="237.2">Commercial Refrigerators</text>
<text x="387.1" y="237.2">n/a</text>
<text x="14.2" y="245.2">MQ.01</text>
<text x="32" y="245.2">Pool Table</text>
<text x="138.7" y="245.2">1</text>
<text x="154.3" y="245.2">No</text>
<text x="167" y="245.2">Yes</text>
<text x="181" y="245.2">No</text>
<text x="210.8" y="245.2">n/a</text>
<text x="237.4" y="245.2">23-21</text>
<text x="247.7" y="245.2">29</text>
<text x="252.8" y="245.2">19</text>
<text x="257.9" y="245.2">15</text>
<text x="308.4" y="245.2">Billiards Equipment</text>
<text x="387.1" y="245.2">n/a</text>
<text x="14.2" y="253.2">MQ.02</text>
<text x="32" y="253.2">Dormitory Wardrobe</text>
<text x="138.7" y="253.2">7</text>
<text x="153.7" y="253.2">Yes</text>
<text x="167.7" y="253.2">No</text>
<text x="181" y="253.2">No</text>
<text x="210.8" y="253.2">n/a</text>
<text x="237.4" y="253.2">23-21</text>
<text x="247.7" y="253.2">15</text>
<text x="252.8" y="253.2">11</text>
<text x="308.4" y="253.2">Wardrobes</text>
<text x="387.1" y="253.2">n/a</text>
<text x="14.2" y="261.2">MQ.03</text>
<text x="32" y="261.2">Dormitory Chair</text>
<text x="138.7" y="261.2">8</text>
<text x="153.7" y="261.2">Yes</text>
<text x="167.7" y="261.2">No</text>
<text x="181" y="261.2">No</text>
<text x="210.8" y="261.2">n/a</text>
<text x="237.4" y="261.2">23-21</text>
<text x="247.7" y="261.2">23</text>
<text x="252.8" y="261.2">13</text>
<text x="257.9" y="261.2">11</text>
<text x="308.4" y="261.2">Residential Chairs</text>
<text x="387.1" y="261.2">n/a</text>
<text x="14.2" y="269.2">MQ.03</text>
<text x="32" y="269.2">Dormitory Desk</text>
<text x="138.7" y="269.2">8</text>
<text x="153.7" y="269.2">Yes</text>
<text x="167.7" y="269.2">No</text>
<text x="181" y="269.2">No</text>
<text x="210.8" y="269.2">n/a</text>
<text x="237.4" y="269.2">23-21</text>
<text x="247.7" y="269.2">11</text>
<text x="252.5" y="269.2">11</text>
<text x="257.3" y="269.2">23</text>
<text x="308.4" y="269.2">Commercial Desks</text>
<text x="387.1" y="269.2">n/a</text>
<text x="14.2" y="277.2">MQ.03</text>
<text x="32" y="277.2">Dormitory Desk Lamp</text>
<text x="138.7" y="277.2">8</text>
<text x="153.7" y="277.2">Yes</text>
<text x="167.7" y="277.2">No</text>
<text x="181" y="277.2">No</text>
<text x="210.8" y="277.2">n/a</text>
<text x="237.4" y="277.2">23-35</text>
<text x="247.7" y="277.2">47</text>
<text x="252.8" y="277.2">23</text>
<text x="308.4" y="277.2">Lamps</text>
<text x="387.1" y="277.2">n/a</text>
<text x="14.2" y="285.2">MQ.04</text>
<text x="32" y="285.2">Dormitory Dresser And Chest Of Drawers</text>
<text x="137.7" y="285.2">14</text>
<text x="153.7" y="285.2">Yes</text>
<text x="167.7" y="285.2">No</text>
<text x="181" y="285.2">No</text>
<text x="210.8" y="285.2">n/a</text>
<text x="237.4" y="285.2">23-21</text>
<text x="247.7" y="285.2">23</text>
<text x="252.8" y="285.2">17</text>
<text x="257.9" y="285.2">15</text>
<text x="308.4" y="285.2">Residential Cupboards</text>
<text x="387.1" y="285.2">n/a</text>
<text x="14.2" y="293.2">MQ.05</text>
<text x="32" y="293.2">Dormitory Bed</text>
<text x="138.7" y="293.2">7</text>
<text x="153.7" y="293.2">Yes</text>
<text x="167.7" y="293.2">No</text>
<text x="181" y="293.2">No</text>
<text x="210.8" y="293.2">n/a</text>
<text x="237.4" y="293.2">23-21</text>
<text x="247.7" y="293.2">23</text>
<text x="252.8" y="293.2">19</text>
<text x="257.9" y="293.2">13</text>
<text x="308.4" y="293.2">Residential Beds</text>
<text x="387.1" y="293.2">n/a</text>
<text x="14.2" y="301.2">MQ.06</text>
<text x="32" y="301.2">Dormitory Night Stand</text>
<text x="137.7" y="301.2">14</text>
<text x="153.7" y="301.2">Yes</text>
<text x="167.7" y="301.2">No</text>
<text x="181" y="301.2">No</text>
<text x="210.8" y="301.2">n/a</text>
<text x="237.4" y="301.2">23-21</text>
<text x="247.7" y="301.2">23</text>
<text x="252.8" y="301.2">15</text>
<text x="308.4" y="301.2">Residential Tables</text>
<text x="387.1" y="301.2">n/a</text>
<text x="14.2" y="309.2">MQ.12</text>
<text x="32" y="309.2">Table Lamp</text>
<text x="137.7" y="309.2">14</text>
<text x="153.7" y="309.2">Yes</text>
<text x="167.7" y="309.2">No</text>
<text x="181" y="309.2">No</text>
<text x="210.8" y="309.2">n/a</text>
<text x="237.4" y="309.2">23-35</text>
<text x="247.7" y="309.2">47</text>
<text x="252.8" y="309.2">23</text>
<text x="308.4" y="309.2">Lamps</text>
<text x="387.1" y="309.2">n/a</text>
<text x="14.2" y="317.2">MQ.13</text>
<text x="32" y="317.2">Table Lamp</text>
<text x="138.7" y="317.2">2</text>
<text x="153.7" y="317.2">Yes</text>
<text x="167.7" y="317.2">No</text>
<text x="181" y="317.2">No</text>
<text x="210.8" y="317.2">n/a</text>
<text x="237.4" y="317.2">23-35</text>
<text x="247.7" y="317.2">47</text>
<text x="252.8" y="317.2">23</text>
<text x="308.4" y="317.2">Lamps</text>
<text x="387.1" y="317.2">n/a</text>
<text x="14.2" y="325.2">MQ.14</text>
<text x="32" y="325.2">Sofa Type 01</text>
<text x="138.7" y="325.2">3</text>
<text x="153.7" y="325.2">Yes</text>
<text x="167.7" y="325.2">No</text>
<text x="181" y="325.2">No</text>
<text x="210.8" y="325.2">n/a</text>
<text x="237.4" y="325.2">23-21</text>
<text x="247.7" y="325.2">23</text>
<text x="252.8" y="325.2">13</text>
<text x="257.9" y="325.2">15</text>
<text x="308.4" y="325.2">Residential Sofas</text>
<text x="387.1" y="325.2">n/a</text>
<text x="14.2" y="333.2">MQ.15</text>
<text x="32" y="333.2">Modular Shelving Type 01</text>
<text x="138.7" y="333.2">3</text>
<text x="154.3" y="333.2">No</text>
<text x="167.7" y="333.2">No</text>
<text x="180.4" y="333.2">Yes</text>
<text x="207.2" y="333.2">105613</text>
<text x="237.4" y="333.2">23-21</text>
<text x="247.7" y="333.2">23</text>
<text x="252.8" y="333.2">17</text>
<text x="308.4" y="333.2">Residential Storage Units</text>
<text x="387.1" y="333.2">n/a</text>
<text x="14.2" y="341.2">MQ.16</text>
<text x="32" y="341.2">Modular Shelving Type 03</text>
<text x="138.7" y="341.2">8</text>
<text x="154.3" y="341.2">No</text>
<text x="167.7" y="341.2">No</text>
<text x="180.4" y="341.2">Yes</text>
<text x="207.2" y="341.2">105613</text>
<text x="237.4" y="341.2">23-21</text>
<text x="247.7" y="341.2">23</text>
<text x="252.8" y="341.2">17</text>
<text x="308.4" y="341.2">Residential Storage Units</text>
<text x="387.1" y="341.2">n/a</text>
<text x="14.2" y="349.2">MQ.17</text>
<text x="32" y="349.2">Modular Shelving Type 02</text>
<text x="137.7" y="349.2">12</text>
<text x="154.3" y="349.2">No</text>
<text x="167.7" y="349.2">No</text>
<text x="180.4" y="349.2">Yes</text>
<text x="207.2" y="349.2">105613</text>
<text x="237.4" y="349.2">23-21</text>
<text x="247.7" y="349.2">23</text>
<text x="252.8" y="349.2">17</text>
<text x="308.4" y="349.2">Residential Storage Units</text>
<text x="387.1" y="349.2">n/a</text>
<text x="14.2" y="357.2">MQ.18</text>
<text x="32" y="357.2">End Table</text>
<text x="138.7" y="357.2">3</text>
<text x="153.7" y="357.2">Yes</text>
<text x="167.7" y="357.2">No</text>
<text x="181" y="357.2">No</text>
<text x="210.8" y="357.2">n/a</text>
<text x="237.4" y="357.2">23-21</text>
<text x="247.7" y="357.2">23</text>
<text x="252.8" y="357.2">15</text>
<text x="257.9" y="357.2">15</text>
<text x="308.4" y="357.2">Residential End Tables</text>
<text x="387.1" y="357.2">n/a</text>
<text x="14.2" y="365.2">MQ.19</text>
<text x="32" y="365.2">China Cabinet</text>
<text x="138.7" y="365.2">1</text>
<text x="153.7" y="365.2">Yes</text>
<text x="167.7" y="365.2">No</text>
<text x="181" y="365.2">No</text>
<text x="210.8" y="365.2">n/a</text>
<text x="237.4" y="365.2">23-21</text>
<text x="247.7" y="365.2">23</text>
<text x="252.8" y="365.2">17</text>
<text x="257.9" y="365.2">13</text>
<text x="308.4" y="365.2">Residential China Cabinets</text>
<text x="387.1" y="365.2">n/a</text>
<text x="14.2" y="373.2">MQ.20</text>
<text x="32" y="373.2">Television Flat Screen Wall Mounted</text>
<text x="138.7" y="373.2">1</text>
<text x="154.3" y="373.2">No</text>
<text x="167" y="373.2">Yes</text>
<text x="181" y="373.2">No</text>
<text x="210.8" y="373.2">n/a</text>
<text x="237.4" y="373.2">23-37</text>
<text x="247.7" y="373.2">15</text>
<text x="252.8" y="373.2">25</text>
<text x="308.4" y="373.2">Televisions</text>
<text x="387.1" y="373.2">COORDINATE WITH MIRROR PLACEMENT</text>
<text x="14.2" y="381.2">MQ.20</text>
<text x="32" y="381.2">Television Flat Screen Wall Mounted</text>
<text x="138.7" y="381.2">2</text>
<text x="154.3" y="381.2">No</text>
<text x="167" y="381.2">Yes</text>
<text x="181" y="381.2">No</text>
<text x="210.8" y="381.2">n/a</text>
<text x="237.4" y="381.2">23-37</text>
<text x="247.7" y="381.2">15</text>
<text x="252.8" y="381.2">25</text>
<text x="308.4" y="381.2">Televisions</text>
<text x="387.1" y="381.2">n/a</text>
<text x="14.2" y="389.2">MQ.21</text>
<text x="32" y="389.2">Wall To Wall Mirror Type 01</text>
<text x="138.7" y="389.2">1</text>
<text x="154.3" y="389.2">No</text>
<text x="167.7" y="389.2">No</text>
<text x="180.4" y="389.2">Yes</text>
<text x="207.2" y="389.2">102800</text>
<text x="237.4" y="389.2">23-21</text>
<text x="247.7" y="389.2">37</text>
<text x="252.8" y="389.2">13</text>
<text x="257.9" y="389.2">15</text>
<text x="308.4" y="389.2">Mirrors</text>
<text x="387.1" y="389.2">HEIGHT: FROM ABOVE WALL BASE TO SAME HEIGHT AS DOOR</text>
<text x="14.2" y="397.2">MQ.21</text>
<text x="32" y="397.2">Wall To Wall Mirror Type 02</text>
<text x="138.7" y="397.2">1</text>
<text x="154.3" y="397.2">No</text>
<text x="167.7" y="397.2">No</text>
<text x="180.4" y="397.2">Yes</text>
<text x="207.2" y="397.2">102800</text>
<text x="237.4" y="397.2">23-21</text>
<text x="247.7" y="397.2">37</text>
<text x="252.8" y="397.2">13</text>
<text x="257.9" y="397.2">15</text>
<text x="308.4" y="397.2">Mirrors</text>
<text x="387.1" y="397.2">HEIGHT: FROM ABOVE WALL BASE TO SAME HEIGHT AS DOOR</text>
<text x="14.2" y="405.2">MQ.22</text>
<text x="32" y="405.2">Dining Chair</text>
<text x="137.7" y="405.2">10</text>
<text x="153.7" y="405.2">Yes</text>
<text x="167.7" y="405.2">No</text>
<text x="181" y="405.2">No</text>
<text x="210.8" y="405.2">n/a</text>
<text x="237.4" y="405.2">23-21</text>
<text x="247.7" y="405.2">23</text>
<text x="252.8" y="405.2">39</text>
<text x="257.9" y="405.2">13</text>
<text x="308.4" y="405.2">Residential Kitchen and Dining Room Chairs</text>
<text x="387.1" y="405.2">n/a</text>
<text x="14.2" y="413.2">MQ.23</text>
<text x="32" y="413.2">Dining Chair</text>
<text x="138.7" y="413.2">2</text>
<text x="153.7" y="413.2">Yes</text>
<text x="167.7" y="413.2">No</text>
<text x="181" y="413.2">No</text>
<text x="210.8" y="413.2">n/a</text>
<text x="237.4" y="413.2">23-21</text>
<text x="247.7" y="413.2">23</text>
<text x="252.8" y="413.2">39</text>
<text x="257.9" y="413.2">13</text>
<text x="308.4" y="413.2">Residential Kitchen and Dining Room Chairs</text>
<text x="387.1" y="413.2">n/a</text>
<text x="14.2" y="421.2">MQ.24</text>
<text x="32" y="421.2">Sofa Type 02</text>
<text x="138.7" y="421.2">2</text>
<text x="153.7" y="421.2">Yes</text>
<text x="167.7" y="421.2">No</text>
<text x="181" y="421.2">No</text>
<text x="210.8" y="421.2">n/a</text>
<text x="237.4" y="421.2">23-21</text>
<text x="247.7" y="421.2">23</text>
<text x="252.8" y="421.2">13</text>
<text x="257.9" y="421.2">15</text>
<text x="308.4" y="421.2">Residential Sofas</text>
<text x="387.1" y="421.2">n/a</text>
<text x="14.2" y="429.2">MQ.26</text>
<text x="32" y="429.2">Dining Table</text>
<text x="138.7" y="429.2">1</text>
<text x="153.7" y="429.2">Yes</text>
<text x="167.7" y="429.2">No</text>
<text x="181" y="429.2">No</text>
<text x="210.8" y="429.2">n/a</text>
<text x="237.4" y="429.2">23-21</text>
<text x="247.7" y="429.2">23</text>
<text x="252.8" y="429.2">15</text>
<text x="257.9" y="429.2">11</text>
<text x="308.4" y="429.2">Residential Dining Room Tables</text>
<text x="387.1" y="429.2">n/a</text>
<text x="14.2" y="437.2">MQ.27</text>
<text x="32" y="437.2">Coffee Table Type 01</text>
<text x="138.7" y="437.2">1</text>
<text x="153.7" y="437.2">Yes</text>
<text x="167.7" y="437.2">No</text>
<text x="181" y="437.2">No</text>
<text x="210.8" y="437.2">n/a</text>
<text x="237.4" y="437.2">23-21</text>
<text x="247.7" y="437.2">23</text>
<text x="252.8" y="437.2">15</text>
<text x="257.9" y="437.2">17</text>
<text x="308.4" y="437.2">Residential Coffee Tables</text>
<text x="387.1" y="437.2">n/a</text>
<text x="14.2" y="445.2">MQ.27</text>
<text x="32" y="445.2">Coffee Table Type 02</text>
<text x="138.7" y="445.2">1</text>
<text x="153.7" y="445.2">Yes</text>
<text x="167.7" y="445.2">No</text>
<text x="181" y="445.2">No</text>
<text x="210.8" y="445.2">n/a</text>
<text x="237.4" y="445.2">23-21</text>
<text x="247.7" y="445.2">23</text>
<text x="252.8" y="445.2">15</text>
<text x="257.9" y="445.2">17</text>
<text x="308.4" y="445.2">Residential Coffee Tables</text>
<text x="387.1" y="445.2">n/a</text>
<text x="14.2" y="453.2">MQ.28</text>
<text x="32" y="453.2">Bookcase</text>
<text x="138.7" y="453.2">4</text>
<text x="153.7" y="453.2">Yes</text>
<text x="167.7" y="453.2">No</text>
<text x="181" y="453.2">No</text>
<text x="210.8" y="453.2">n/a</text>
<text x="237.4" y="453.2">23-21</text>
<text x="247.7" y="453.2">23</text>
<text x="252.8" y="453.2">17</text>
<text x="308.4" y="453.2">Residential Storage Units</text>
<text x="387.1" y="453.2">n/a</text>
<text x="14.2" y="461.2">MQ.29</text>
<text x="32" y="461.2">Dining Table With Four Arm Chairs</text>
<text x="138.7" y="461.2">1</text>
<text x="153.7" y="461.2">Yes</text>
<text x="167.7" y="461.2">No</text>
<text x="181" y="461.2">No</text>
<text x="210.8" y="461.2">n/a</text>
<text x="237.4" y="461.2">23-21</text>
<text x="247.7" y="461.2">23</text>
<text x="252.8" y="461.2">39</text>
<text x="308.4" y="461.2">Residential Kitchen and Dining Room Furniture n/a</text>
<text x="14.2" y="469.2">MQ.30</text>
<text x="32" y="469.2">Bar Stool Type 02</text>
<text x="138.7" y="469.2">6</text>
<text x="153.7" y="469.2">Yes</text>
<text x="167.7" y="469.2">No</text>
<text x="181" y="469.2">No</text>
<text x="210.8" y="469.2">n/a</text>
<text x="237.4" y="469.2">23-21</text>
<text x="247.7" y="469.2">23</text>
<text x="252.8" y="469.2">39</text>
<text x="257.9" y="469.2">11</text>
<text x="308.4" y="469.2">Residential Bar Stools</text>
<text x="387.1" y="469.2">n/a</text>
<text x="14.2" y="477.2">MQ.31</text>
<text x="32" y="477.2">Bar Stool Type 01</text>
<text x="138.7" y="477.2">3</text>
<text x="153.7" y="477.2">Yes</text>
<text x="167.7" y="477.2">No</text>
<text x="181" y="477.2">No</text>
<text x="210.8" y="477.2">n/a</text>
<text x="237.4" y="477.2">23-21</text>
<text x="247.7" y="477.2">23</text>
<text x="252.8" y="477.2">39</text>
<text x="257.9" y="477.2">11</text>
<text x="308.4" y="477.2">Residential Bar Stools</text>
<text x="387.1" y="477.2">n/a</text>
<text x="14.2" y="485.2">MQ.32</text>
<text x="32" y="485.2">Chair</text>
<text x="137.7" y="485.2">24</text>
<text x="153.7" y="485.2">Yes</text>
<text x="167.7" y="485.2">No</text>
<text x="181" y="485.2">No</text>
<text x="210.8" y="485.2">n/a</text>
<text x="237.4" y="485.2">23-11</text>
<text x="247.4" y="485.2">29</text>
<text x="252.5" y="485.2">13</text>
<text x="257.6" y="485.2">13</text>
<text x="308.4" y="485.2">Exterior Chairs</text>
<text x="387.1" y="485.2">n/a</text>
<text x="14.2" y="493.2">MQ.33</text>
<text x="32" y="493.2">Table With Umbrella</text>
<text x="138.7" y="493.2">6</text>
<text x="154.3" y="493.2">No</text>
<text x="167" y="493.2">Yes</text>
<text x="181" y="493.2">No</text>
<text x="210.8" y="493.2">n/a</text>
<text x="237.4" y="493.2">23-11</text>
<text x="247.4" y="493.2">29</text>
<text x="252.5" y="493.2">15</text>
<text x="308.4" y="493.2">Exterior Tables</text>
<text x="387.1" y="493.2">n/a</text>
<text x="14.2" y="501.2">MQ.34</text>
<text x="32" y="501.2">Blackout Shade Type 01</text>
<text x="138.7" y="501.2">7</text>
<text x="154.3" y="501.2">No</text>
<text x="167.7" y="501.2">No</text>
<text x="180.4" y="501.2">Yes</text>
<text x="207.2" y="501.2">122415</text>
<text x="237.4" y="501.2">23-17</text>
<text x="247.7" y="501.2">21</text>
<text x="252.8" y="501.2">13</text>
<text x="257.9" y="501.2">11</text>
<text x="308.4" y="501.2">Window Blinds</text>
<text x="387.1" y="501.2">COMMERCIAL GRADE FABRIC, INCLUDE DRAW ROD.</text>
<text x="14.2" y="509.2">MQ.34</text>
<text x="32" y="509.2">Blackout Shade Type 02</text>
<text x="138.7" y="509.2">2</text>
<text x="154.3" y="509.2">No</text>
<text x="167.7" y="509.2">No</text>
<text x="180.4" y="509.2">Yes</text>
<text x="207.2" y="509.2">122415</text>
<text x="237.4" y="509.2">23-17</text>
<text x="247.7" y="509.2">21</text>
<text x="252.8" y="509.2">13</text>
<text x="257.9" y="509.2">11</text>
<text x="308.4" y="509.2">Window Blinds</text>
<text x="387.1" y="509.2">COMMERCIAL GRADE FABRIC, INCLUDE DRAW ROD.</text>
<text x="14.2" y="517.2">MQ.34</text>
<text x="32" y="517.2">Blackout Shade Type 03</text>
<text x="138.7" y="517.2">8</text>
<text x="154.3" y="517.2">No</text>
<text x="167.7" y="517.2">No</text>
<text x="180.4" y="517.2">Yes</text>
<text x="207.2" y="517.2">122415</text>
<text x="237.4" y="517.2">23-17</text>
<text x="247.7" y="517.2">21</text>
<text x="252.8" y="517.2">13</text>
<text x="257.9" y="517.2">11</text>
<text x="308.4" y="517.2">Window Blinds</text>
<text x="387.1" y="517.2">COMMERCIAL GRADE FABRIC, INCLUDE DRAW ROD.</text>
<text x="14.2" y="525.2">MQ.35</text>
<text x="32" y="525.2">Sideboard</text>
<text x="138.7" y="525.2">1</text>
<text x="153.7" y="525.2">Yes</text>
<text x="167.7" y="525.2">No</text>
<text x="181" y="525.2">No</text>
<text x="210.8" y="525.2">n/a</text>
<text x="237.4" y="525.2">23-21</text>
<text x="247.7" y="525.2">23</text>
<text x="252.8" y="525.2">15</text>
<text x="257.9" y="525.2">13</text>
<text x="308.4" y="525.2">Residential Sideboards</text>
<text x="387.1" y="525.2">n/a</text>
<text x="14.2" y="533.2">MQ.36</text>
<text x="32" y="533.2">Full Height Lockers</text>
<text x="138.7" y="533.2">3</text>
<text x="153.7" y="533.2">Yes</text>
<text x="167.7" y="533.2">No</text>
<text x="181" y="533.2">No</text>
<text x="210.8" y="533.2">n/a</text>
<text x="237.4" y="533.2">23-19</text>
<text x="247.7" y="533.2">13</text>
<text x="252.8" y="533.2">00</text>
<text x="308.4" y="533.2">Lockers</text>
<text x="387.1" y="533.2">n/a</text>
</g>
<g font-size="3.4">
<text x="714.2" y="15.5">NOTES</text>
<text x="714.2" y="24.7">THIS INFORMATION HAS BEEN REPRODUCED FROM THE BARRACKS</text>
<text x="714.2" y="28.2">101 PROJECT FROM THE NATIONAL INSTITUTE OF BUILDING</text>
<text x="714.2" y="31.7">SCIENCES buildingSMART ALLIANCE.</text>
<text x="714.3" y="359.4">P01</text>
<text x="722.2" y="359.4">First issue</text>
<text x="789.8" y="359.4">RJ</text>
<text x="801.5" y="359.4">KG</text>
<text x="816" y="359.4">06.11.15</text>
<text x="714.4" y="367.4">rev</text>
<text x="722.3" y="367.4">description</text>
<text x="789.9" y="367.4">drawn</text>
<text x="801.6" y="367.4">checked</text>
<text x="816.1" y="367.4">date</text>
<text x="714.4" y="408.2">The Church Studio Springvale Road Sheffield S10</text>
<text x="794.4" y="408.2">1LP</text>
<text x="720.9" y="417.1">+44(0)114</text>
<text x="737.3" y="417.1">266</text>
<text x="744" y="417.1">2040</text>
<text x="767.3" y="417.1">www.bondbryan.com</text>
<text x="721.3" y="423">BIM@bondbryan.co.uk</text>
<text x="714.4" y="505.3">15-900</text>
<text x="795.7" y="505.1">A1</text>
<text x="714.4" y="514.5">name :</text>
<text x="736.5" y="532.4">-</text>
<text x="755.3" y="532.4">-</text>
<text x="770.1" y="532.4">-</text>
<text x="784.6" y="532.4">-</text>
<text x="798.8" y="532.4">-</text>
<text x="810.4" y="532.4">-</text>
<text x="738.5" y="549.2">SUITABLE FOR INFORMATION</text>
<text x="738.5" y="562.6">PRELIMINARY</text>
</g>
<g font-size="3.4" fill="#5f5f5f">
<text x="714.4" y="417.1">t</text>
<text x="760.4" y="417.1">w</text>
<text x="714.4" y="423">e</text>
<text x="714.4" y="499.4">bba project ref</text>
<text x="756.7" y="499.4">scale(s)</text>
<text x="795.7" y="499.4">original paper size</text>
<text x="714.4" y="522.3">project</text>
<text x="739.5" y="522.3">originator</text>
<text x="757.7" y="522.3">volume</text>
<text x="774.6" y="522.3">l</text>
<text x="775.4" y="522.3">evel</text>
<text x="788.6" y="522.3">t</text>
<text x="789.5" y="522.3">ype</text>
<text x="802" y="522.3">role</text>
<text x="814.1" y="522.3">number</text>
<text x="714.4" y="541.5">status :</text>
<text x="738.5" y="541.5">suitability description :</text>
<text x="714.4" y="555">revision :</text>
<text x="738.5" y="555">revision description :</text>
</g>
<g font-size="2.7">
<text x="714.5" y="570">This document is © Bond Bryan Architects Ltd. If in doubt ASK. Drawing measurements</text>
<text x="714.5" y="573.7">shall not be obtained by scaling. Verify all dimensions prior to construction. Immediately</text>
<text x="714.5" y="577.3">report any discrepancies on this document to the Architect. This document shall be read in</text>
<text x="714.5" y="580.9">conjunction with associated models, specifications and related consultant's documents.</text>
</g>
</svg>
